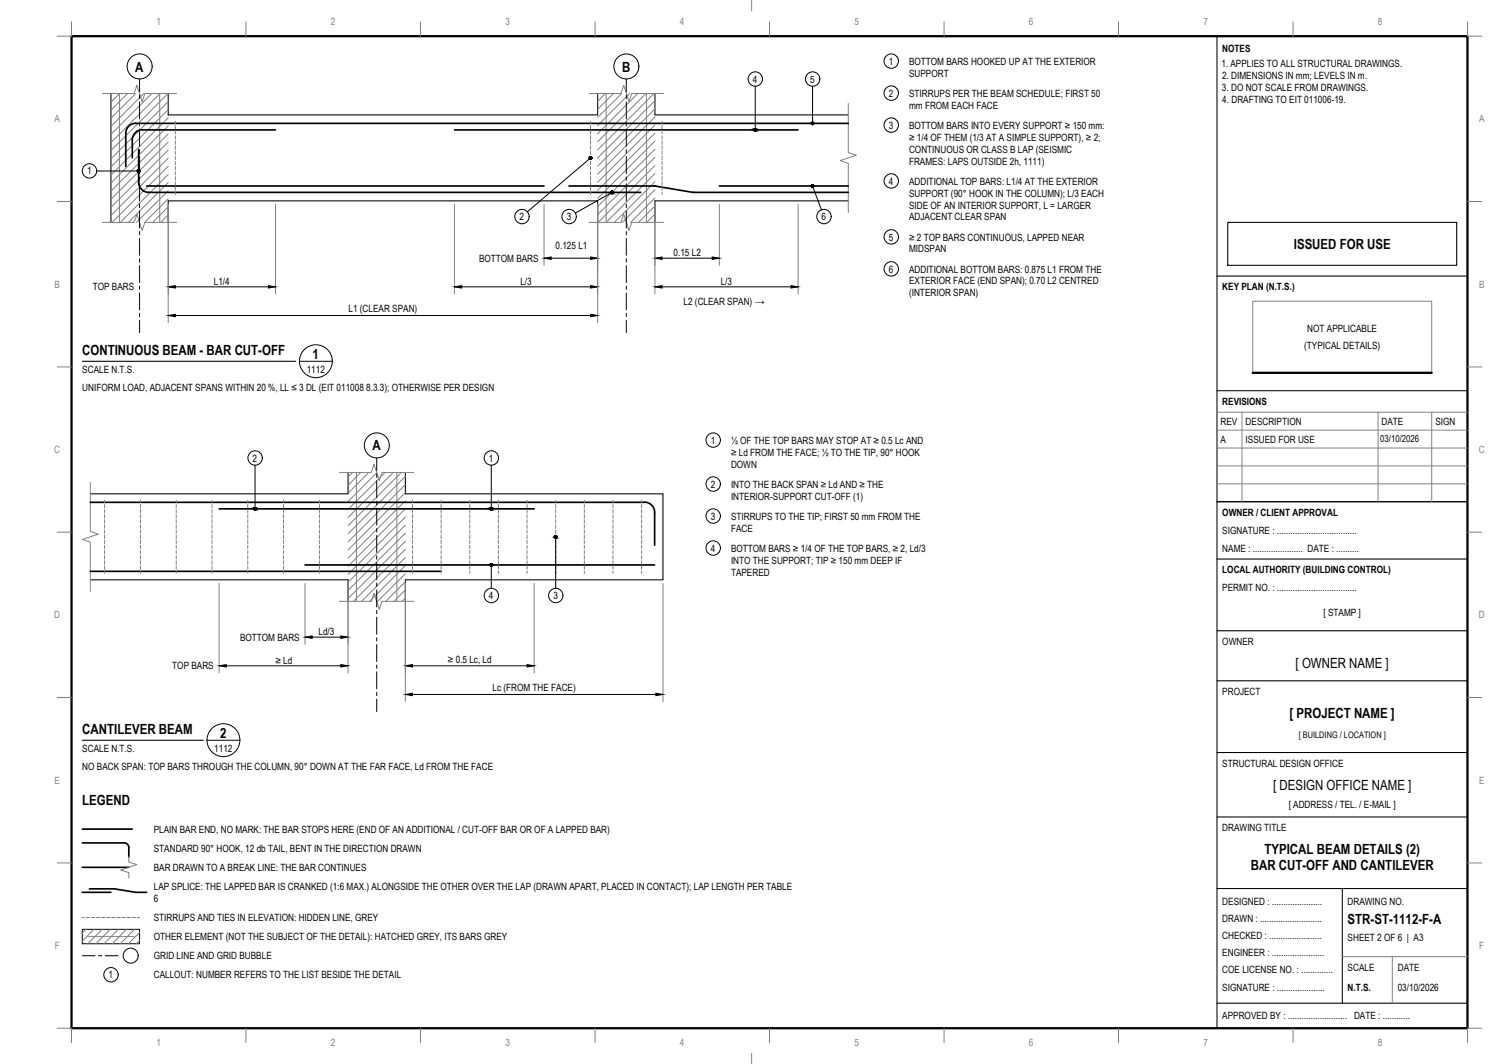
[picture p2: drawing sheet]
<svg xmlns="http://www.w3.org/2000/svg" width="420mm" height="297mm" viewBox="0 0 420 297" stroke-linecap="round" stroke-linejoin="round" font-family="sans-serif">
<!-- layer: S-CONC -->
<path d="M31 26.1v36M47 26.1v6h120v-6M183 26.1v6h54M237 56.1h-54v6M47 62.1v-6h120v6M97.2 131.9v6h-72M113.2 131.9v6h72v24h-72v6M25.2 161.9h72v6" fill="none" stroke="#000" stroke-width=".3"/>
<!-- layer: S-HATCH -->
<g fill="none" stroke="#808080" stroke-width=".28">
<path d="M31.1 26.1l-.1 .1M33.4 26.1l-2.4 2.4M35.6 26.1l-4.6 4.7M37.9 26.1l-6.9 6.9M40.2 26.1l-9.2 9.2M42.4 26.1l-11.4 11.4M44.7 26.1l-13.7 13.7M46.9 26.1l-15.9 16M47 28.3l-16 16.1M47 30.6l-16 16M47 32.9l-16 16M47 35.1l-16 16"/>
<path d="M47 37.4l-16 16M47 39.7l-16 16M169.2 26.1l-2.2 2.2M171.4 26.1l-4.4 4.4M173.7 26.1l-6.7 6.7M175.9 26.1l-8.9 8.9M178.2 26.1l-11.2 11.2M180.5 26.1l-13.5 13.5M182.7 26.1l-15.7 15.8M183 28.1l-16 16M183 30.4l-16 16M183 32.6l-16 16"/>
<path d="M183 34.9l-16 16M183 37.2l-16 16M183 39.4l-16 16M47 41.9l-16 16M47 44.2l-16 16M47 46.4l-15.7 15.7M47 48.7l-13.4 13.4M47 51l-11.1 11.1M47 53.2l-8.9 8.9M47 55.5l-6.6 6.6M47 57.8l-4.4 4.3M183 41.7l-16 16"/>
<path d="M183 43.9l-16 16M183 46.2l-15.9 15.9M183 48.5l-13.7 13.6M183 50.7l-11.4 11.4M183 53l-9.1 9.1M183 55.3l-6.9 6.8M183 57.5l-4.6 4.6M183 59.8l-2.3 2.3M47 60l-2.1 2.1M183 62l-.1 .1M98.5 131.9l-1.3 1.3M100.8 131.9l-3.6 3.6"/>
<path d="M103 131.9l-5.8 5.8M105.3 131.9l-8.1 8.1M107.6 131.9l-10.4 10.3M109.9 131.9l-12.7 12.6M112.1 131.9l-14.9 14.9M113.2 133l-16 16M113.2 135.3l-16 16M113.2 137.5l-16 16M113.2 139.8l-16 16M113.2 142.1l-16 16M113.2 144.3l-16 16M113.2 146.6l-16 16"/>
<path d="M113.2 148.8l-16 16M113.2 151.1l-16 16M113.2 153.4l-14.5 14.5M113.2 155.6l-12.2 12.3M113.2 157.9l-9.9 10M113.2 160.2l-7.7 7.7M113.2 162.4l-5.4 5.5M113.2 164.7l-3.2 3.2M113.2 166.9l-.9 1M24 259.4l-1 1.1M26.2 259.4l-3.2 3.3M28.5 259.4l-4 4.1"/>
<path d="M30.8 259.4l-4 4.1M33.1 259.4l-4.1 4.1M35.3 259.4l-4 4.1M37.6 259.4l-4 4.1M39 260.3l-3.1 3.2M39 262.6l-.9 .9"/>
</g>
<!-- layer: S-BREAK -->
<path d="M28.6 26.1h8.9l.7-2.3 1.5 4.5 .8-2.2h8.9M164.6 26.1h8.9l.7-2.3 1.5 4.5 .8-2.2h8.9M237 28.9v13.7l2.2 .7-4.5 1.5 2.3 .8v13.7M28.6 62.1h8.9l.7-2.3 1.5 4.5 .8-2.2h8.9M164.6 62.1h8.9l.7-2.3 1.5 4.5 .8-2.2h8.9M25.2 134.7v13.7l2.3 .7-4.5 1.5 2.2 .8v13.7M94.8 131.9h8.9l.8-2.3 1.5 4.5 .7-2.2h8.9M94.8 167.9h8.9l.8-2.3 1.5 4.5 .7-2.2h8.9M36 239.1v1.6l2.2 .7-4.5 1.5 2.3 .7v1.5" fill="none" stroke="#808080" stroke-width=".28"/>
<!-- layer: S-REBR-NF -->
<path d="M33.4 26.1v36M44.6 26.1v36M169.3 26.1v36M180.6 26.1v36M99.6 131.9v36M110.9 131.9v36M24.5 261.5h13" fill="none" stroke="#808080" stroke-width=".28"/>
<!-- layer: S-REBR -->
<g fill="none" stroke="#000" stroke-width=".47">
<path d="M77 36.3l-37.2-.1a2.81 2.81 0 0 0-2.8 2.8v5.1M127 36.3h96M237 34.4h-199a2.81 2.81 0 0 0-2.9 2.8v9.3M38.7 41.7v9.2a2.81 2.81 0 0 0 2.9 2.8h137.4M41 51.9h111M159 51.9h23.8M182.8 51.9h.4M183.2 52l10.3 1.7M193.6 53.7h43.4M201 51.9h36M25.2 140.2h154.8M25.2 159.5h98"/>
<path d="M61.2 142.1h88M85.2 157.7h97.7M180.1 140.2a2.81 2.81 0 0 1 2.8 2.8v9.2M23 231.5h14M23 235.3h11.6M34.6 235.3a1.42 1.42 0 0 1 1.4 1.4M36 236.7v2.6M23 242.1h13M23 249.1h8M25 248.1h7l6 1h3"/>
</g>
<!-- layer: S-STIR-ELEV -->
<g fill="none" stroke="#808080" stroke-width=".28">
<path d="M49 33.9v.7M49 35v1M49 36.5v.9M49 37.9v.9M49 39.3v1M165 33.9v.7M165 35v1M165 36.5v.9M165 37.9v.9M165 39.3v1M185 33.9v.7M185 35v1"/>
<path d="M185 36.5v.9M185 37.9v.9M185 39.3v1M49 40.8v.9M49 42.2v.9M49 43.6v1M49 45v1M49 46.5v.9M49 47.9v.9M49 49.3v1M49 50.7v1M49 52.2v.9"/>
<path d="M49 53.6v.7M165 40.8v.9M165 42.2v.9M165 43.6v1M165 45v1M165 46.5v.9M165 47.9v.9M165 49.3v1M165 50.7v1M165 52.2v.9M165 53.6v.7M185 40.8v.9"/>
<path d="M185 42.2v.9M185 43.6v1M185 45v1M185 46.5v.9M185 47.9v.9M185 49.3v1M185 50.7v1M185 52.2v.9M185 53.6v.7M29.2 139.6v.8M39.2 139.6v.8M49.2 139.6v.8"/>
<path d="M59.2 139.6v.8M69.2 139.6v.8M79.2 139.6v.8M89.2 139.6v.8M115.2 139.6v.8M123.2 139.6v.8M131.2 139.6v.8M139.2 139.6v.8M147.2 139.6v.8M155.2 139.6v.8M163.2 139.6v.8M171.2 139.6v.8"/>
<path d="M179.2 139.6v.8M29.2 140.8v1M29.2 142.3v.9M29.2 143.7v.9M29.2 145.1v1M29.2 146.5v1M29.2 148v.9M29.2 149.4v1M29.2 150.8v1M29.2 152.3v.9M29.2 153.7v.9M29.2 155.1v1"/>
<path d="M29.2 156.5v1M29.2 158v.9M29.2 159.4v.7M39.2 140.8v1M39.2 142.3v.9M39.2 143.7v.9M39.2 145.1v1M39.2 146.5v1M39.2 148v.9M39.2 149.4v1M39.2 150.8v1M39.2 152.3v.9"/>
<path d="M39.2 153.7v.9M39.2 155.1v1M39.2 156.5v1M39.2 158v.9M39.2 159.4v.7M49.2 140.8v1M49.2 142.3v.9M49.2 143.7v.9M49.2 145.1v1M49.2 146.5v1M49.2 148v.9M49.2 149.4v1"/>
<path d="M49.2 150.8v1M49.2 152.3v.9M49.2 153.7v.9M49.2 155.1v1M49.2 156.5v1M49.2 158v.9M49.2 159.4v.7M59.2 140.8v1M59.2 142.3v.9M59.2 143.7v.9M59.2 145.1v1M59.2 146.5v1"/>
<path d="M59.2 148v.9M59.2 149.4v1M59.2 150.8v1M59.2 152.3v.9M59.2 153.7v.9M59.2 155.1v1M59.2 156.5v1M59.2 158v.9M59.2 159.4v.7M69.2 140.8v1M69.2 142.3v.9M69.2 143.7v.9"/>
<path d="M69.2 145.1v1M69.2 146.5v1M69.2 148v.9M69.2 149.4v1M69.2 150.8v1M69.2 152.3v.9M69.2 153.7v.9M69.2 155.1v1M69.2 156.5v1M69.2 158v.9M69.2 159.4v.7M79.2 140.8v1"/>
<path d="M79.2 142.3v.9M79.2 143.7v.9M79.2 145.1v1M79.2 146.5v1M79.2 148v.9M79.2 149.4v1M79.2 150.8v1M79.2 152.3v.9M79.2 153.7v.9M79.2 155.1v1M79.2 156.5v1M79.2 158v.9"/>
<path d="M79.2 159.4v.7M89.2 140.8v1M89.2 142.3v.9M89.2 143.7v.9M89.2 145.1v1M89.2 146.5v1M89.2 148v.9M89.2 149.4v1M89.2 150.8v1M89.2 152.3v.9M89.2 153.7v.9M89.2 155.1v1"/>
<path d="M89.2 156.5v1M89.2 158v.9M89.2 159.4v.7M115.2 140.8v1M115.2 142.3v.9M115.2 143.7v.9M115.2 145.1v1M115.2 146.5v1M115.2 148v.9M115.2 149.4v1M115.2 150.8v1M115.2 152.3v.9"/>
<path d="M115.2 153.7v.9M115.2 155.1v1M115.2 156.5v1M115.2 158v.9M115.2 159.4v.7M123.2 140.8v1M123.2 142.3v.9M123.2 143.7v.9M123.2 145.1v1M123.2 146.5v1M123.2 148v.9M123.2 149.4v1"/>
<path d="M123.2 150.8v1M123.2 152.3v.9M123.2 153.7v.9M123.2 155.1v1M123.2 156.5v1M123.2 158v.9M123.2 159.4v.7M131.2 140.8v1M131.2 142.3v.9M131.2 143.7v.9M131.2 145.1v1M131.2 146.5v1"/>
<path d="M131.2 148v.9M131.2 149.4v1M131.2 150.8v1M131.2 152.3v.9M131.2 153.7v.9M131.2 155.1v1M131.2 156.5v1M131.2 158v.9M131.2 159.4v.7M139.2 140.8v1M139.2 142.3v.9M139.2 143.7v.9"/>
<path d="M139.2 145.1v1M139.2 146.5v1M139.2 148v.9M139.2 149.4v1M139.2 150.8v1M139.2 152.3v.9M139.2 153.7v.9M139.2 155.1v1M139.2 156.5v1M139.2 158v.9M139.2 159.4v.7M147.2 140.8v1"/>
<path d="M147.2 142.3v.9M147.2 143.7v.9M147.2 145.1v1M147.2 146.5v1M147.2 148v.9M147.2 149.4v1M147.2 150.8v1M147.2 152.3v.9M147.2 153.7v.9M147.2 155.1v1M147.2 156.5v1M147.2 158v.9"/>
<path d="M147.2 159.4v.7M155.2 140.8v1M155.2 142.3v.9M155.2 143.7v.9M155.2 145.1v1M155.2 146.5v1M155.2 148v.9M155.2 149.4v1M155.2 150.8v1M155.2 152.3v.9M155.2 153.7v.9M155.2 155.1v1"/>
<path d="M155.2 156.5v1M155.2 158v.9M155.2 159.4v.7M163.2 140.8v1M163.2 142.3v.9M163.2 143.7v.9M163.2 145.1v1M163.2 146.5v1M163.2 148v.9M163.2 149.4v1M163.2 150.8v1M163.2 152.3v.9"/>
<path d="M163.2 153.7v.9M163.2 155.1v1M163.2 156.5v1M163.2 158v.9M163.2 159.4v.7M171.2 140.8v1M171.2 142.3v.9M171.2 143.7v.9M171.2 145.1v1M171.2 146.5v1M171.2 148v.9M171.2 149.4v1"/>
<path d="M171.2 150.8v1M171.2 152.3v.9M171.2 153.7v.9M171.2 155.1v1M171.2 156.5v1M171.2 158v.9M171.2 159.4v.7M179.2 140.8v1M179.2 142.3v.9M179.2 143.7v.9M179.2 145.1v1M179.2 146.5v1"/>
<path d="M179.2 148v.9M179.2 149.4v1M179.2 150.8v1M179.2 152.3v.9M179.2 153.7v.9M179.2 155.1v1M179.2 156.5v1M179.2 158v.9M179.2 159.4v.7M23 256.1h.6M24.1 256.1h.9M25.5 256.1h1"/>
<path d="M26.9 256.1h1M28.4 256.1h.9M29.8 256.1h.9M31.2 256.1h1M32.6 256.1h1M34.1 256.1h.9M35.5 256.1h.9M36.9 256.1h1M38.4 256.1h.6"/>
</g>
<!-- layer: S-DIMS -->
<g fill="none" stroke="#808080" stroke-width=".28">
<path d="M47 57.1v33M77 57.1v25M127 57.1v25M152 57.1v17M167 57.1v33M183 57.1v25M201 57.1v17M223 57.1v25M61.2 162.9v25M85.2 162.9v17M97.2 162.9v25M113.2 162.9v33"/>
<path d="M149.2 162.9v25M185.2 162.9v33"/>
</g>
<g fill="#000" stroke="#000" stroke-width=".28">
<path d="M75 79.7l2 .4-2 .3zM152 72.1l2-.4v.7zM165 71.7l2 .4-2 .3zM165 79.7l2 .4-2 .3zM183 72.1l2-.4v.7zM199 71.7l2 .4-2 .3zM221 79.7l2 .4-2 .3zM47 80.1l2-.4v.7zM47 88.1l2-.4v.7zM127 80.1l2-.4v.7zM165 87.7l2 .4-2 .3zM183 80.1l2-.4v.7z"/>
<path d="M85.2 177.9l2-.4v.7zM95.2 177.5l2 .4-2 .3zM61.2 185.9l2-.4v.7zM95.2 185.5l2 .4-2 .3zM113.2 185.9l2-.4v.7zM113.2 193.9l2-.4v.7zM147.2 185.5l2 .4-2 .3zM183.2 193.5l2 .4-2 .3z"/>
</g>
<path d="M154 72.1h11M185 72.1h14M49 80.1h26M49 88.1h116M129 80.1h36M185 80.1h36M87.2 177.9h8M63.2 185.9h32M115.2 185.9h32M115.2 193.9h68" fill="none" stroke="#000" stroke-width=".28"/>
<!-- layer: S-CENT -->
<g fill="none" stroke="#000" stroke-width=".28">
<path d="M39 22.1v3.5M39 26.5v1M39 28.4v4.8M39 34.1v1M39 36.1v4.7M175 22.1v3.5M175 26.5v1M175 28.4v4.8M175 34.1v1M175 36.1v4.7M39 41.8v.9M39 43.7v4.8"/>
<path d="M39 49.4v1M39 51.3v4.8M39 57v1M39 58.9v4.8M175 41.8v.9M175 43.7v4.8M175 49.4v1M175 51.3v4.8M175 57v1M175 58.9v4.8M39 64.6v1M39 66.5v4.8"/>
<path d="M39 72.2v1M39 74.2v4.7M39 79.9v.9M175 64.6v1M175 66.5v4.8M175 72.2v1M175 74.2v4.7M175 79.9v.9M39 81.8v4.7M39 87.5v.9M39 89.4v3.5M175 81.8v4.7"/>
<path d="M175 87.5v.9M175 89.4v3.5M105.2 127.9v3.5M105.2 132.3v1M105.2 134.2v4.8M105.2 139.9v1M105.2 141.8v4.8M105.2 147.6v.9M105.2 149.5v4.7M105.2 155.2v.9M105.2 157.1v4.7M105.2 162.8v.9"/>
<path d="M105.2 164.7v4.7M105.2 170.4v1M105.2 172.3v4.8M105.2 178v1M105.2 179.9v4.8M105.2 185.7v.9M105.2 187.6v4.7M105.2 193.3v.9M105.2 195.2v3.5M23 266.8h3.5M27.5 266.8h.9M29.4 266.8h3.6"/>
</g>
<!-- layer: S-SYMB -->
<g fill="none" stroke="#000" stroke-width=".28">
<path d="M83.6 100.9h9.2M57.8 206.7h9.2"/>
<circle cx="39" cy="18.5" r="3.5"/>
<circle cx="175" cy="18.5" r="3.5"/>
<circle cx="88.2" cy="100.8" r="4.6"/>
<circle cx="105.3" cy="124.3" r="3.5"/>
<circle cx="62.4" cy="206.6" r="4.6"/>
<circle cx="36.5" cy="266.8" r="2.1"/>
</g>
<!-- layer: S-ANNO -->
<g fill="none" stroke="#000" stroke-width=".28">
<path d="M211 24.1v12.2M227 24.1v10.3M27 47.7h11.7M165 44.1l-17.7 15.1M171 53.7l-10.3 5.8M227 51.9l2.5 6.7M71.2 129.9v12.2M137.2 129.9v12.2M137.2 157.7v6.6M155.2 149.9v14.4"/>
<circle cx="249" cy="17.1" r="2.01"/>
<circle cx="211" cy="22.1" r="2.01"/>
<circle cx="211" cy="36.2" r=".36"/>
<circle cx="227" cy="22.1" r="2.01"/>
<circle cx="227" cy="34.4" r=".36"/>
<circle cx="249" cy="34.9" r="2.01"/>
<circle cx="249" cy="26" r="2.01"/>
<circle cx="25" cy="47.7" r="2.01"/>
<circle cx="38.8" cy="47.7" r=".36"/>
<circle cx="165" cy="44.1" r=".36"/>
<circle cx="171" cy="53.7" r=".36"/>
<circle cx="227" cy="51.9" r=".36"/>
<circle cx="249" cy="50.5" r="2.01"/>
<circle cx="145.8" cy="60.5" r="2.01"/>
<circle cx="159" cy="60.5" r="2.01"/>
<circle cx="230.2" cy="60.5" r="2.01"/>
<circle cx="249" cy="75.1" r="2.01"/>
<circle cx="249" cy="66.1" r="2.01"/>
<circle cx="71.3" cy="127.9" r="2.01"/>
<circle cx="137.3" cy="127.9" r="2.01"/>
<circle cx="199.2" cy="135.1" r="2.01"/>
<circle cx="199.2" cy="122.9" r="2.01"/>
<circle cx="71.3" cy="142" r=".36"/>
<circle cx="137.3" cy="142" r=".36"/>
<circle cx="137.3" cy="157.7" r=".36"/>
<circle cx="155.3" cy="149.9" r=".36"/>
<circle cx="199.2" cy="153" r="2.01"/>
<circle cx="199.2" cy="144.1" r="2.01"/>
<circle cx="137.3" cy="166.3" r="2.01"/>
<circle cx="155.3" cy="166.3" r="2.01"/>
<circle cx="31" cy="272.1" r="2.01"/>
</g>
<g fill="#000" stroke="#000" stroke-width=".28">
<path d="M38.7 47.4h.1zM38.7 48.1h.1zM164.9 43.8h.2zM164.9 44.4h.2zM170.8 53.5h.4z"/>
<path d="M210.9 35.9h.2zM210.9 35.9h.2z"/>
<path d="M210.9 35.9h.2zM210.8 35.9h.3z"/>
<path d="M210.9 36.6h.2zM210.9 36.6h.1z"/>
<path d="M210.8 35.9l.4 .1zM210.8 36h.4z"/>
<path d="M210.8 36.6h.3zM210.8 36.6h.3z"/>
<path d="M210.8 36h.4zM210.8 36h.4z"/>
<path d="M210.8 36.5h.4zM210.8 36.5l.3 .1z"/>
<path d="M210.7 36h.5zM210.7 36h.5z"/>
<path d="M210.7 36.5h.5zM210.7 36.5h.5z"/>
<path d="M210.7 36l.6 .1zM210.7 36l.6 .1z"/>
<path d="M210.7 36.5h.5zM210.7 36.5h.5z"/>
<path d="M210.7 36.1h.6zM210.7 36.1h.6z"/>
<path d="M210.7 36.1h.6zM210.7 36.1h.6z"/>
<path d="M210.7 36.4h.6zM210.7 36.4h.6z"/>
<path d="M210.7 36.4h.6zM210.7 36.4l.5 .1z"/>
<path d="M210.7 36.1l.6 .1zM210.7 36.1l.6 .1z"/>
<path d="M210.6 36.2l.7 .1zM210.6 36.2l.7 .1z"/>
<path d="M210.6 36.3h.7zM210.6 36.3h.7z"/>
<path d="M210.6 36.3l.7 .1zM210.6 36.3l.7 .1z"/>
<path d="M210.7 36.4h.6zM210.7 36.4h.6z"/>
<path d="M226.9 34.1h.2zM226.9 34.1h.2z"/>
<path d="M226.9 34.1h.2zM226.8 34.1h.3z"/>
<path d="M226.9 34.8h.2zM226.9 34.8h.1z"/>
<path d="M226.8 34.1h.4zM226.8 34.1h.4z"/>
<path d="M226.8 34.7h.3zM226.8 34.7l.3 .1z"/>
<path d="M226.8 34.1l.4 .1zM226.8 34.1l.4 .1z"/>
<path d="M226.8 34.7h.4zM226.8 34.7h.3z"/>
<path d="M226.7 34.2h.5zM226.7 34.2h.5z"/>
<path d="M226.7 34.7h.5zM226.7 34.7h.5z"/>
<path d="M226.7 34.2l.6 .1zM226.7 34.2l.6 .1z"/>
<path d="M226.7 34.7h.5zM226.7 34.7h.5z"/>
<path d="M226.7 34.3h.6zM226.7 34.3h.6z"/>
<path d="M226.7 34.3l.6 .1zM226.7 34.3l.6 .1z"/>
<path d="M226.7 34.6h.6zM226.7 34.6h.6z"/>
<path d="M226.7 34.6h.6zM226.7 34.6l.5 .1z"/>
<path d="M226.7 34.4h.6zM226.7 34.4h.6z"/>
<path d="M226.6 34.4h.7zM226.6 34.4h.7z"/>
<path d="M226.6 34.4l.7 .1zM226.6 34.4l.7 .1z"/>
<path d="M226.6 34.5h.7zM226.6 34.5h.7z"/>
<path d="M226.7 34.5h.6zM226.7 34.5l.6 .1z"/>
<path d="M38.7 47.4h.2zM38.6 47.4h.3z"/>
<path d="M38.6 47.4h.3zM38.6 47.4h.3z"/>
<path d="M38.6 48.1h.3zM38.6 48.1h.2z"/>
<path d="M38.6 47.4h.3zM38.5 47.4h.4z"/>
<path d="M38.6 48h.3zM38.6 48l.3 .1z"/>
<path d="M38.5 47.4l.5 .1zM38.5 47.5h.5z"/>
<path d="M38.5 48h.4zM38.5 48h.4z"/>
<path d="M38.5 47.5h.5zM38.5 47.5h.5z"/>
<path d="M38.5 47.5h.5zM38.4 47.5h.6z"/>
<path d="M38.5 47.9l.5 .1zM38.5 47.9l.5 .1z"/>
<path d="M38.5 48h.5zM38.5 48h.4z"/>
<path d="M38.4 47.5l.7 .1zM38.4 47.5l.7 .1z"/>
<path d="M38.4 47.9h.6zM38.4 47.9h.6z"/>
<path d="M38.4 47.6l.7 .1zM38.4 47.6l.7 .1z"/>
<path d="M38.4 47.7h.7zM38.4 47.7h.7z"/>
<path d="M38.4 47.7h.7zM38.4 47.7h.7z"/>
<path d="M38.4 47.7l.7 .1zM38.4 47.7l.7 .1z"/>
<path d="M38.4 47.8h.7zM38.4 47.8h.7z"/>
<path d="M38.4 47.8l.7 .1zM38.4 47.8l.7 .1z"/>
<path d="M38.4 47.9h.7zM38.4 47.9h.6z"/>
<path d="M164.9 43.8h.2zM164.8 43.8h.3z"/>
<path d="M164.8 43.8h.3zM164.8 43.8h.3z"/>
<path d="M164.8 44.4h.3zM164.8 44.4h.3z"/>
<path d="M164.8 43.8h.4zM164.8 43.8h.4z"/>
<path d="M164.8 44.4h.3zM164.8 44.4h.3z"/>
<path d="M164.8 43.8h.4zM164.7 43.8h.5z"/>
<path d="M164.8 44.4h.4zM164.8 44.4h.3z"/>
<path d="M164.7 43.8l.5 .1zM164.7 43.8l.5 .1z"/>
<path d="M164.7 43.9h.6zM164.7 43.9h.6z"/>
<path d="M164.7 44.3l.5 .1zM164.7 44.3l.5 .1z"/>
<path d="M164.7 44.4h.5zM164.7 44.4h.5z"/>
<path d="M164.7 43.9h.6zM164.7 43.9h.6z"/>
<path d="M164.7 44.3h.6zM164.7 44.3h.5z"/>
<path d="M164.6 43.9l.7 .1zM164.6 43.9l.7 .1z"/>
<path d="M164.6 44l.7 .1zM164.6 44l.7 .1z"/>
<path d="M164.6 44.1h.7zM164.6 44.1h.7z"/>
<path d="M164.6 44.1h.7zM164.6 44.1h.7z"/>
<path d="M164.6 44.1l.7 .1zM164.6 44.1l.7 .1z"/>
<path d="M164.6 44.2h.7zM164.6 44.2h.7z"/>
<path d="M164.6 44.2h.7zM164.6 44.2l.7 .1z"/>
<path d="M170.9 53.4h.2zM170.9 53.4h.2z"/>
<path d="M170.9 53.4h.3zM170.8 53.4h.4z"/>
<path d="M170.9 54h.2zM170.9 54l.1 .1z"/>
<path d="M170.8 53.4l.4 .1zM170.8 53.5h.4zM170.7 53.5h.5z"/>
<path d="M170.8 54h.4zM170.8 54h.3z"/>
<path d="M170.7 53.5h.5zM170.7 53.5h.5z"/>
<path d="M170.7 54h.5zM170.7 54h.5z"/>
<path d="M170.8 54h.4zM170.8 54h.4z"/>
<path d="M170.7 53.5h.6zM170.7 53.5h.6z"/>
<path d="M170.7 54h.5zM170.7 54h.5z"/>
<path d="M170.7 53.5l.6 .1zM170.7 53.5l.6 .1z"/>
<path d="M170.6 53.6h.7zM170.6 53.6h.7z"/>
<path d="M170.6 53.9h.7zM170.6 53.9h.7z"/>
<path d="M170.7 53.9h.6zM170.7 53.9l.5 .1z"/>
<path d="M170.6 53.6l.7 .1zM170.6 53.6l.7 .1z"/>
<path d="M170.6 53.7h.7zM170.6 53.7h.7z"/>
<path d="M170.6 53.7l.7 .1zM170.6 53.7l.7 .1z"/>
<path d="M170.6 53.8h.7zM170.6 53.8h.7z"/>
<path d="M170.6 53.8h.7zM170.6 53.8l.7 .1z"/>
<path d="M226.9 51.6h.2zM226.9 51.6h.2z"/>
<path d="M226.9 51.6h.2zM226.9 51.6h.2z"/>
<path d="M226.9 52.3h.2zM226.9 52.3h.1z"/>
<path d="M226.8 51.6h.4zM226.8 51.6h.4z"/>
<path d="M226.8 52.2h.3zM226.8 52.2l.3 .1z"/>
<path d="M226.8 51.6l.4 .1zM226.8 51.6l.4 .1z"/>
<path d="M226.8 52.2h.4zM226.8 52.2h.3z"/>
<path d="M226.7 51.7h.5zM226.7 51.7h.5z"/>
<path d="M226.7 52.2h.5zM226.7 52.2h.5z"/>
<path d="M226.7 51.7l.6 .1zM226.7 51.7l.6 .1z"/>
<path d="M226.7 52.1h.5zM226.7 52.1l.5 .1z"/>
<path d="M226.7 51.8h.6zM226.7 51.8h.6z"/>
<path d="M226.7 51.8h.6zM226.7 51.8h.6z"/>
<path d="M226.7 52.1h.6zM226.7 52.1h.6z"/>
<path d="M226.7 52.1h.6zM226.7 52.1h.5z"/>
<path d="M226.7 51.8l.6 .1zM226.7 51.8l.6 .1z"/>
<path d="M226.6 51.9h.7zM226.6 51.9h.7z"/>
<path d="M226.6 51.9l.7 .1zM226.6 51.9l.7 .1z"/>
<path d="M226.6 52h.7zM226.6 52h.7z"/>
<path d="M226.7 52h.6zM226.7 52l.6 .1z"/>
<path d="M71.2 141.7h.1zM71.2 141.7h.1z"/>
<path d="M71.1 141.7h.3zM71.1 141.7h.3z"/>
<path d="M71.1 142.4h.2zM71.1 142.4h.2z"/>
<path d="M71.1 141.7l.3 .1zM71.1 141.7l.3 .1z"/>
<path d="M71.1 142.4h.3zM71.1 142.4h.2z"/>
<path d="M71 141.8h.5zM71 141.8h.5z"/>
<path d="M71 142.3h.4zM71 142.3l.4 .1z"/>
<path d="M71 141.8h.5zM71 141.8h.5z"/>
<path d="M71 142.3h.5zM71 142.3h.4z"/>
<path d="M71 141.8h.5zM71 141.8h.5z"/>
<path d="M71 142.3h.5zM71 142.3h.5z"/>
<path d="M70.9 141.8l.6 .1zM70.9 141.8l.6 .1z"/>
<path d="M70.9 141.9h.6zM70.9 141.9h.6z"/>
<path d="M70.9 141.9l.7 .1zM70.9 141.9l.7 .1z"/>
<path d="M70.9 142.1l.6 .1zM70.9 142.1l.6 .1z"/>
<path d="M70.9 142.2h.6zM70.9 142.2h.6z"/>
<path d="M70.9 142.2h.6zM70.9 142.2l.6 .1z"/>
<path d="M70.9 142l.7 .1zM70.9 142l.7 .1z"/>
<path d="M70.9 142.1h.7zM70.9 142.1h.7z"/>
<path d="M70.9 142.1h.7zM70.9 142.1h.6z"/>
<path d="M137.2 141.7h.1zM137.2 141.7h.1z"/>
<path d="M137.2 157.4h.1zM137.1 157.4h.2z"/>
<path d="M137.1 141.7h.3zM137.1 141.7h.3z"/>
<path d="M137.1 142.4h.2zM137.1 142.4h.2z"/>
<path d="M137.1 157.4h.3zM137.1 157.4h.3z"/>
<path d="M137.1 158.1h.2zM137.1 158.1h.2z"/>
<path d="M137.1 141.7l.3 .1zM137.1 141.7l.3 .1z"/>
<path d="M137.1 142.4h.3zM137.1 142.4h.2z"/>
<path d="M137.1 157.4h.3zM137 157.4h.4z"/>
<path d="M137.1 158h.3zM137.1 158l.2 .1z"/>
<path d="M137 141.8h.5zM137 141.8h.5z"/>
<path d="M137 142.3h.4zM137 142.3l.4 .1z"/>
<path d="M137 157.4l.5 .1zM137 157.4l.5 .1z"/>
<path d="M137 158h.4zM137 158h.4z"/>
<path d="M137 141.8h.5zM136.9 141.8h.6z"/>
<path d="M137 142.3h.5zM137 142.3h.4z"/>
<path d="M137 157.5h.5zM136.9 157.5h.6z"/>
<path d="M137 158h.5zM137 158h.4z"/>
<path d="M136.9 141.8h.6zM136.9 141.8h.6z"/>
<path d="M136.9 142.3h.6zM136.9 142.3h.6z"/>
<path d="M136.9 157.5l.6 .1zM136.9 157.5l.6 .1z"/>
<path d="M136.9 157.9h.6zM136.9 157.9l.6 .1z"/>
<path d="M136.9 141.8l.6 .1zM136.9 141.8l.6 .1z"/>
<path d="M136.9 141.9h.7zM136.9 141.9h.7z"/>
<path d="M136.9 142.2h.6zM136.9 142.2h.6z"/>
<path d="M136.9 142.2h.6zM136.9 142.2l.6 .1z"/>
<path d="M136.9 157.6h.6zM136.9 157.6h.6z"/>
<path d="M136.9 157.6h.7zM136.9 157.6h.7z"/>
<path d="M136.9 157.8l.6 .1zM136.9 157.8l.6 .1z"/>
<path d="M136.9 157.9h.6zM136.9 157.9h.6z"/>
<path d="M136.9 141.9l.7 .1zM136.9 141.9l.7 .1z"/>
<path d="M136.9 142l.7 .1zM136.9 142l.7 .1z"/>
<path d="M136.9 142.1h.7zM136.9 142.1h.7z"/>
<path d="M136.9 142.1h.7zM136.9 142.1h.7z"/>
<path d="M136.9 142.1h.7zM136.9 142.1l.6 .1z"/>
<path d="M136.9 157.6l.7 .1zM136.9 157.6l.7 .1z"/>
<path d="M136.9 157.7h.7zM136.9 157.7h.7z"/>
<path d="M136.9 157.7l.7 .1zM136.9 157.7l.7 .1z"/>
<path d="M136.9 157.8h.7zM136.9 157.8h.7z"/>
<path d="M136.9 157.8h.7zM136.9 157.8h.6z"/>
<path d="M155.2 149.5h.1zM155.1 149.5h.2z"/>
<path d="M155.1 149.5h.3zM155.1 149.5h.3z"/>
<path d="M155.1 150.2h.2zM155.1 150.2h.2z"/>
<path d="M155.1 149.5l.3 .1zM155 149.6h.4z"/>
<path d="M155 149.6h.4zM155 149.6h.4z"/>
<path d="M155 150.1l.4 .1zM155 150.1l.4 .1z"/>
<path d="M155.1 150.2h.3zM155.1 150.2h.2z"/>
<path d="M155 149.6h.5zM154.9 149.6h.6z"/>
<path d="M155 150.1h.4zM155 150.1h.4z"/>
<path d="M154.9 149.6l.6 .1zM154.9 149.6l.6 .1z"/>
<path d="M154.9 150.1h.6zM154.9 150.1h.5z"/>
<path d="M154.9 149.7h.6zM154.9 149.7h.6z"/>
<path d="M154.9 149.7l.7 .1zM154.9 149.7l.7 .1z"/>
<path d="M154.9 150l.6 .1zM154.9 150l.6 .1z"/>
<path d="M154.9 150.1h.6zM154.9 150.1h.6z"/>
<path d="M154.9 149.8h.7zM154.9 149.8h.7z"/>
<path d="M154.9 149.8l.7 .1zM154.9 149.8l.7 .1z"/>
<path d="M154.9 149.9h.7zM154.9 149.9h.7z"/>
<path d="M154.9 149.9l.7 .1zM154.9 149.9l.7 .1z"/>
<path d="M154.9 150h.7zM154.9 150h.6z"/>
</g>
<!-- layer: S-TITLE -->
<path d="M343 62.1h64v12h-64zM23 100.9h59.6M23 206.7h33.8" fill="none" stroke="#000" stroke-width=".3"/>
<!-- layer: S-CONC-VIS -->
<path d="M23 259.4h16v4.1h-16z" fill="none" stroke="#000" stroke-width=".28"/>
<!-- layer: S-FRAME -->
<path d="M20 10.1h390v276.9h-390zM350 104.1h50" fill="none" stroke="#000" stroke-width=".63"/>
<!-- layer: S-ZONE -->
<g fill="none" stroke="#808080" stroke-width=".28">
<path d="M20 6.1v4h-4M68.7 6.1v4M117.5 6.1v4M166.2 6.1v4M210 .1v3M215 6.1v4M263.7 6.1v4M312.5 6.1v4M361.2 6.1v4M410 6.1v4h4M16 56.2h4M410 56.2h4"/>
<path d="M16 102.4h4M410 102.4h4M16 148.6h4M410 148.6h4M16 194.7h4M410 194.7h4M16 240.9h4M410 240.9h4M16 287h4v4.1M68.7 287v4.1M117.5 287v4.1M166.2 287v4.1"/>
<path d="M210 294.1v2.9M215 287v4.1M263.7 287v4.1M312.5 287v4.1M361.2 287v4.1M414 287h-4v4.1"/>
</g>
<!-- layer: S-TTLB -->
<path d="M340 10.1v276.9M340 77.1h70M340 109.1h70M340 156.1h70M340 140.1h70M340 176.1h70M340 190.1h70M340 210.1h70M340 228.1h70M340 248.1h70M375 248.1v32M340 280.1h70" fill="none" stroke="#000" stroke-width=".3"/>
<!-- layer: S-TTLB-THIN -->
<path d="M350 84.1h50v20h-50zM340 115.1h70M347 115.1v25M385 115.1v25M400 115.1v25M340 135.1h70M340 130.1h70M340 125.1h70M340 120.1h70M375 267.1h35M389 267.1v13" fill="none" stroke="#808080" stroke-width=".28"/>
<g font-size="3.9">
<text x="37.8" y="20">A</text>
<text x="173.8" y="20">B</text>
<text x="361.4" y="69.5">ISSUED FOR USE</text>
<text x="23" y="99.2">CONTINUOUS BEAM - BAR CUT-OFF</text>
<text x="87.3" y="100.2">1</text>
<text x="104.1" y="125.8">A</text>
<text x="361.9" y="186.5">[ OWNER NAME ]</text>
<text x="360.3" y="200.5">[ PROJECT NAME ]</text>
<text x="23" y="205">CANTILEVER BEAM</text>
<text x="61.5" y="206">2</text>
<text x="355.6" y="220.5">[ DESIGN OFFICE NAME ]</text>
<text x="23" y="224.6">LEGEND</text>
<text x="353.2" y="238.4">TYPICAL BEAM DETAILS (2)</text>
<text x="349.4" y="242.8">BAR CUT-OFF AND CANTILEVER</text>
<text x="376.5" y="258">STR-ST-1112-F-A</text>
</g>
<g font-size="2.8" fill="#808080">
<text x="43.7" y="7.1">1</text>
<text x="92.5" y="7.1">2</text>
<text x="141.2" y="7.1">3</text>
<text x="189.9" y="7.1">4</text>
<text x="238.7" y="7.1">5</text>
<text x="287.4" y="7.1">6</text>
<text x="336.2" y="7.1">7</text>
<text x="384.9" y="7.1">8</text>
<text x="15.2" y="34.2">A</text>
<text x="413.2" y="34.2">A</text>
<text x="15.2" y="80.3">B</text>
<text x="413.2" y="80.3">B</text>
<text x="15.2" y="126.5">C</text>
<text x="413.1" y="126.5">C</text>
<text x="15.2" y="172.7">D</text>
<text x="413.1" y="172.7">D</text>
<text x="15.2" y="218.8">E</text>
<text x="413.2" y="218.8">E</text>
<text x="15.3" y="265">F</text>
<text x="413.3" y="265">F</text>
<text x="43.7" y="292">1</text>
<text x="92.5" y="292">2</text>
<text x="141.2" y="292">3</text>
<text x="189.9" y="292">4</text>
<text x="238.7" y="292">5</text>
<text x="287.4" y="292">6</text>
<text x="336.2" y="292">7</text>
<text x="384.9" y="292">8</text>
</g>
<g font-size="2.8">
<text x="341.5" y="14.6">NOTES</text>
<text x="210.4" y="23.1">4</text>
<text x="226.4" y="23.1">5</text>
<text x="248.3" y="18.1">1</text>
<text x="254" y="18.1">BOTTOM BARS HOOKED UP AT THE EXTERIOR</text>
<text x="254" y="21.4">SUPPORT</text>
<text x="341.2" y="18.6">1. APPLIES TO ALL STRUCTURAL DRAWINGS.</text>
<text x="341.4" y="22">2. DIMENSIONS IN mm; LEVELS IN m.</text>
<text x="248.3" y="27">2</text>
<text x="254" y="27">STIRRUPS PER THE BEAM SCHEDULE; FIRST 50</text>
<text x="341.4" y="25.3">3. DO NOT SCALE FROM DRAWINGS.</text>
<text x="341.5" y="28.7">4. DRAFTING TO EIT 011006-19.</text>
<text x="248.3" y="36">3</text>
<text x="254" y="30.3">mm FROM EACH FACE</text>
<text x="254" y="36">BOTTOM BARS INTO EVERY SUPPORT ≥ 150 mm:</text>
<text x="254" y="39.3">≥ 1/4 OF THEM (1/3 AT A SIMPLE SUPPORT), ≥ 2;</text>
<text x="254" y="42.6">CONTINUOUS OR CLASS B LAP (SEISMIC</text>
<text x="254" y="46">FRAMES: LAPS OUTSIDE 2h, 1111)</text>
<text x="24.3" y="48.7">1</text>
<text x="248.3" y="51.5">4</text>
<text x="254" y="51.5">ADDITIONAL TOP BARS: L1/4 AT THE EXTERIOR</text>
<text x="254" y="54.9">SUPPORT (90° HOOK IN THE COLUMN); L/3 EACH</text>
<text x="254" y="58.2">SIDE OF AN INTERIOR SUPPORT, L = LARGER</text>
<text x="145.1" y="61.5">2</text>
<text x="158.3" y="61.5">3</text>
<text x="229.5" y="61.5">6</text>
<text x="254" y="61.5">ADJACENT CLEAR SPAN</text>
<text x="155.2" y="69.5">0.125 L1</text>
<text x="188.2" y="71.5">0.15 L2</text>
<text x="248.3" y="67.2">5</text>
<text x="254" y="67.2">≥ 2 TOP BARS CONTINUOUS, LAPPED NEAR</text>
<text x="254" y="70.5">MIDSPAN</text>
<text x="133.8" y="73.1">BOTTOM BARS</text>
<text x="248.3" y="76.1">6</text>
<text x="254" y="76.1">ADDITIONAL BOTTOM BARS: 0.875 L1 FROM THE</text>
<text x="25.9" y="81.1">TOP BARS</text>
<text x="59.7" y="79.5">L1/4</text>
<text x="145.4" y="79.5">L/3</text>
<text x="201.3" y="79.5">L/3</text>
<text x="254" y="79.4">EXTERIOR FACE (END SPAN); 0.70 L2 CENTRED</text>
<text x="254" y="82.7">(INTERIOR SPAN)</text>
<text x="341.5" y="81.1">KEY PLAN (N.T.S.)</text>
<text x="97.4" y="87.2">L1 (CLEAR SPAN)</text>
<text x="191" y="85.1">L2 (CLEAR SPAN) →</text>
<text x="365.2" y="92.6">NOT APPLICABLE</text>
<text x="364.3" y="97.6">(TYPICAL DETAILS)</text>
<text x="23" y="104.1">SCALE N.T.S.</text>
<text x="85.7" y="104.1">1112</text>
<text x="23" y="109.1">UNIFORM LOAD, ADJACENT SPANS WITHIN 20 %, LL ≤ 3 DL (EIT 011008 8.3.3); OTHERWISE PER DESIGN</text>
<text x="341.5" y="113.1">REVISIONS</text>
<text x="341" y="118.6">REV</text>
<text x="348" y="118.6">DESCRIPTION</text>
<text x="386" y="118.6">DATE</text>
<text x="401" y="118.6">SIGN</text>
<text x="198.6" y="123.9">1</text>
<text x="204.2" y="123.9">½ OF THE TOP BARS MAY STOP AT ≥ 0.5 Lc AND</text>
<text x="341" y="123.6">A</text>
<text x="348" y="123.6">ISSUED FOR USE</text>
<text x="70.6" y="128.9">2</text>
<text x="136.6" y="128.9">1</text>
<text x="204.2" y="127.2">≥ Ld FROM THE FACE; ½ TO THE TIP, 90° HOOK</text>
<text x="204.2" y="130.5">DOWN</text>
<text x="198.6" y="136.1">2</text>
<text x="204.2" y="136.1">INTO THE BACK SPAN ≥ Ld AND ≥ THE</text>
<text x="204.2" y="139.5">INTERIOR-SUPPORT CUT-OFF (1)</text>
<text x="198.6" y="145.1">3</text>
<text x="204.2" y="145.1">STIRRUPS TO THE TIP; FIRST 50 mm FROM THE</text>
<text x="204.2" y="148.4">FACE</text>
<text x="341.5" y="144.1">OWNER / CLIENT APPROVAL</text>
<text x="341.5" y="149.1">SIGNATURE : ...................................</text>
<text x="198.6" y="154">4</text>
<text x="204.2" y="154">BOTTOM BARS ≥ 1/4 OF THE TOP BARS, ≥ 2, Ld/3</text>
<text x="341.5" y="154.1">NAME : ...................... DATE : ..........</text>
<text x="204.2" y="157.3">INTO THE SUPPORT; TIP ≥ 150 mm DEEP IF</text>
<text x="204.2" y="160.7">TAPERED</text>
<text x="341.5" y="160.1">LOCAL AUTHORITY (BUILDING CONTROL)</text>
<text x="136.6" y="167.3">4</text>
<text x="154.6" y="167.3">3</text>
<text x="341.5" y="165.1">PERMIT NO. : ...................................</text>
<text x="369.7" y="172.1">[ STAMP ]</text>
<text x="67.1" y="178.9">BOTTOM BARS</text>
<text x="89" y="177.3">Ld/3</text>
<text x="76.9" y="185.2">≥ Ld</text>
<text x="125.1" y="185.1">≥ 0.5 Lc, Ld</text>
<text x="341.5" y="180.1">OWNER</text>
<text x="48.1" y="186.9">TOP BARS</text>
<text x="137.6" y="193">Lc (FROM THE FACE)</text>
<text x="341.5" y="194.1">PROJECT</text>
<text x="23" y="209.9">SCALE N.T.S.</text>
<text x="59.9" y="209.9">1112</text>
<text x="23" y="214.9">NO BACK SPAN: TOP BARS THROUGH THE COLUMN, 90° DOWN AT THE FAR FACE, Ld FROM THE FACE</text>
<text x="341.5" y="214.1">STRUCTURAL DESIGN OFFICE</text>
<text x="360" y="225.6">[ ADDRESS / TEL. / E-MAIL ]</text>
<text x="43" y="232.5">PLAIN BAR END, NO MARK: THE BAR STOPS HERE (END OF AN ADDITIONAL / CUT-OFF BAR OR OF A LAPPED BAR)</text>
<text x="341.5" y="232.1">DRAWING TITLE</text>
<text x="43" y="237.8">STANDARD 90° HOOK, 12 db TAIL, BENT IN THE DIRECTION DRAWN</text>
<text x="43" y="243.1">BAR DRAWN TO A BREAK LINE: THE BAR CONTINUES</text>
<text x="43" y="248.5">LAP SPLICE: THE LAPPED BAR IS CRANKED (1:6 MAX.) ALONGSIDE THE OTHER OVER THE LAP (DRAWN APART, PLACED IN CONTACT); LAP LENGTH PER TABLE</text>
<text x="43" y="251.8">6</text>
<text x="43" y="257.1">STIRRUPS AND TIES IN ELEVATION: HIDDEN LINE, GREY</text>
<text x="341.5" y="252.5">DESIGNED : ......................</text>
<text x="341.5" y="257.4">DRAWN : ...........................</text>
<text x="376.5" y="252.5">DRAWING NO.</text>
<text x="43" y="262.5">OTHER ELEMENT (NOT THE SUBJECT OF THE DETAIL): HATCHED GREY, ITS BARS GREY</text>
<text x="341.5" y="262.2">CHECKED : .......................</text>
<text x="376.5" y="262.6">SHEET 2 OF 6 | A3</text>
<text x="43" y="267.8">GRID LINE AND GRID BUBBLE</text>
<text x="341.5" y="267">ENGINEER : .......................</text>
<text x="30.4" y="273.1">1</text>
<text x="43" y="273.1">CALLOUT: NUMBER REFERS TO THE LIST BESIDE THE DETAIL</text>
<text x="341.5" y="271.8">COE LICENSE NO. : ..............</text>
<text x="376.5" y="271">SCALE</text>
<text x="390.5" y="271">DATE</text>
<text x="341.5" y="276.5">SIGNATURE : .....................</text>
<text x="376.5" y="276.5">N.T.S.</text>
<text x="390.5" y="276.5">03/10/2026</text>
<text x="341.5" y="284.6">APPROVED BY : .......................... DATE : ............</text>
</g>
<text font-size="2.7" x="385.6" y="123.5">03/10/2026</text>
<text font-size="2.5" x="362.8" y="206">[ BUILDING / LOCATION ]</text>
</svg>
